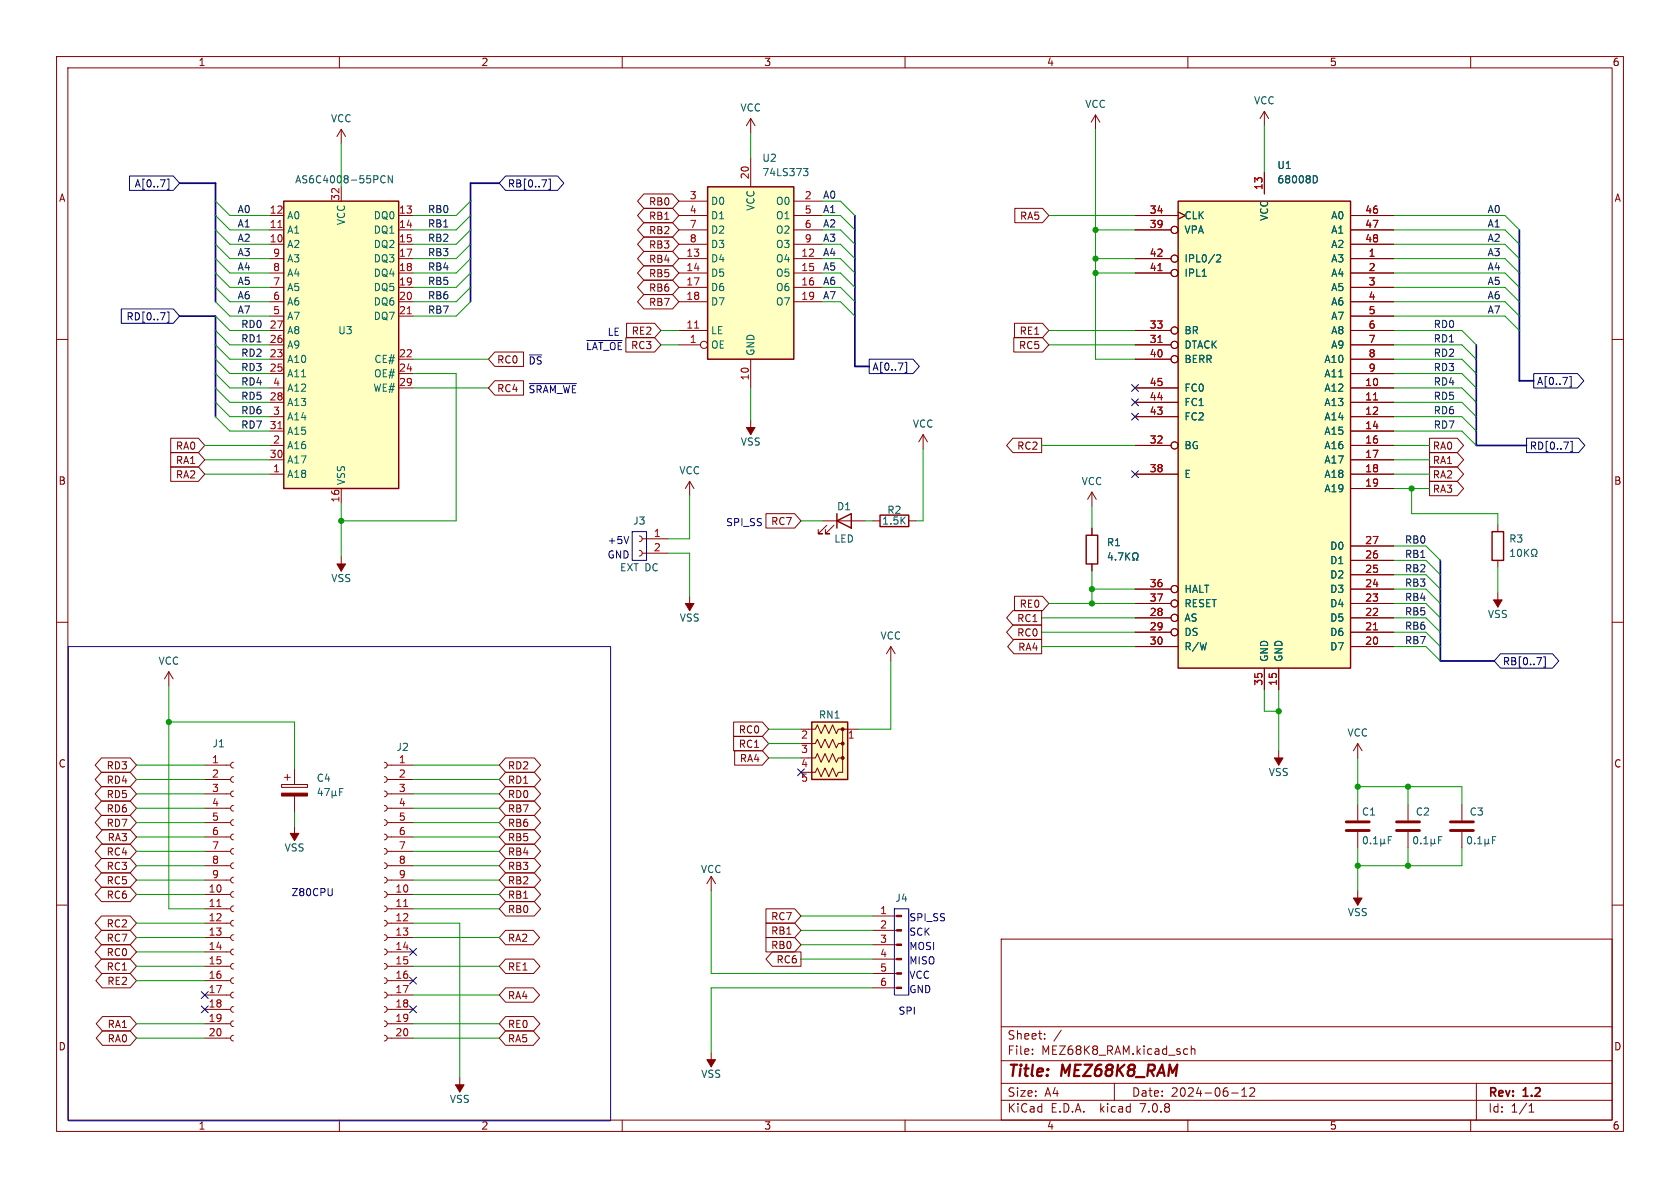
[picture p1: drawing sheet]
<svg xmlns="http://www.w3.org/2000/svg" width="297mm" height="210mm" viewBox="0 0 297 210" stroke-linecap="round" stroke-linejoin="round" font-family="sans-serif">
<g fill="none" stroke="#840000" stroke-width=".18">
<path d="M10 10h277v190h-277zM12 12h273v186h-273zM60 10v2M110 10v2M160 10v2M210 10v2M223.5 19.7l-.7 1.3M223.5 19.7v2.5M223.5 19.7l.8 1.3M260 10v2M47.6 38.1h2.6M60.3 22.9v2.5"/>
<path d="M60.3 33v2.6M60.3 22.9l-.7 1.2M60.3 22.9l.8 1.2M70.5 38.1h2.5M113.8 34.3h5.1l1.1 1.3-1.1 1.2h-5.1l-1.1-1.2zM113.8 39.4h5.1l1.1 1.2-1.1 1.3h-5.1l-1.1-1.3zM113.8 36.8h5.1l1.1 1.3-1.1 1.3h-5.1l-1.1-1.3zM120 38.1h5.1M120 35.6h5.1M132.7 21v2.5M132.7 27.9v5.1M132.7 21l-.7 1.2"/>
<path d="M132.7 21l.8 1.2M140.3 38.1h5.1M140.3 35.6h5.1M179.4 36.8h4.9l1.1 1.3-1.1 1.3h-4.9zM193.7 20.3l-.8 1.3M193.7 20.3v2.6M193.7 20.3l.7 1.3M200.7 38.1h7.6M208.3 37.5l1.2 .6-1.2 .6M223.5 30.5v3.8M238.8 38.1h7.6M10 60h2"/>
<path d="M47.6 45.7h2.6M47.6 48.3h2.6M47.6 50.8h2.6M47.6 58.4h2.6M47.6 40.6h2.6M47.6 53.3h2.6M47.6 43.2h2.6M47.6 55.9h2.6M70.5 45.7h2.5M70.5 48.3h2.5M70.5 50.8h2.5M70.5 40.6h2.5"/>
<path d="M70.5 53.3h2.5M70.5 43.2h2.5M70.5 55.9h2.5M110.6 59.7h5.1l1.1 1.3-1.1 1.2h-5.1zM110.8 57.1h4.9l1.1 1.3-1.1 1.3h-4.9zM113.8 44.4h5.1l1.1 1.3-1.1 1.3h-5.1l-1.1-1.3zM113.8 47h5.1l1.1 1.3-1.1 1.2h-5.1l-1.1-1.2zM113.8 52.1h5.1l1.1 1.2-1.1 1.3h-5.1l-1.1-1.3zM113.8 49.5h5.1l1.1 1.3-1.1 1.3h-5.1l-1.1-1.3zM113.8 41.9h5.1l1.1 1.3-1.1 1.3h-5.1l-1.1-1.3zM120 45.7h5.1M120 48.3h5.1"/>
<path d="M120 50.8h5.1M120 58.4h5.1M120 40.6h5.1M120 53.3h5.1M120 43.2h5.1M140.3 45.7h5.1M140.3 48.3h5.1M140.3 50.8h5.1M140.3 40.6h5.1M140.3 53.3h5.1M140.3 43.2h5.1M179.2 59.7h5.1l1.1 1.3-1.1 1.2h-5.1z"/>
<path d="M179.3 57.1h5l1.1 1.3-1.1 1.3h-5zM200.7 45.7h6.3M200.7 48.3h6.3M200.7 58.4h6.3M200.7 40.6h6.3M238.8 45.7h7.6M238.8 48.3h7.6M238.8 50.8h7.6M238.8 58.4h7.6M238.8 40.6h7.6M238.8 53.3h7.6M238.8 43.2h7.6"/>
<path d="M238.8 55.9h7.6M285 60h2M30.2 77.5h4.9l1.1 1.2-1.1 1.3h-4.9zM47.6 68.6h2.6M47.6 71.1h2.6M47.6 73.7h2.6M47.6 76.2h2.6M47.6 78.7h2.6M47.6 61h2.6M47.6 63.5h2.6M47.6 66h2.6M70.5 68.6h2.5"/>
<path d="M70.5 63.5h2.5M70.5 66h2.5M87.5 62.2h5.1v2.6h-5.1l-1.1-1.3zM87.5 67.3h5.1v2.6h-5.1l-1.1-1.3zM120 61h3.8M132.7 63.5v5.1M132.7 74.3v2.5M163.2 76.8l-.8 1.3M163.2 76.8v2.6M163.2 76.8l.8 1.3M179.1 77.5h5v2.5h-5l-1.1-1.3zM200.7 68.6h7.6"/>
<path d="M200.7 71.1h7.6M200.7 73.7h7.6M200.7 78.7h6.3M200.7 61h6.3M200.7 63.5h6.3M238.8 68.6h7.6M238.8 71.1h7.6M238.8 73.7h7.6M238.8 76.2h7.6M238.8 78.7h7.6M238.8 61h7.6M238.8 63.5h7.6"/>
<path d="M238.8 66h7.6M252.7 77.5h4.9l1.1 1.2-1.1 1.3h-4.9zM30.2 82.5h4.9l1.1 1.3-1.1 1.3h-4.9zM30.2 80h4.9l1.1 1.3-1.1 1.3h-4.9zM47.6 81.3h2.6M47.6 83.8h2.6M60.3 86.4v2.5M60.3 98.4v2.6M113 97.3l.4 .1 .1 .4-.1 .4-.4 .1M113 94.7l.4 .2 .1 .4-.1 .3-.4 .2M113.5 97.8h4.6M113.5 95.3h4.6"/>
<path d="M121.9 85.1l-.7 1.3M121.9 85.1v2.5M121.9 85.1l.8 1.3M135.4 90.8h5.1l1.1 1.3-1.1 1.2h-5.1zM145.4 92.1h7.6M146.2 92.8l-1.5 1.6h.7h-.7v-.8M147.4 92.8l-1.5 1.6h.8h-.8v-.8M154.3 92.1h1.3M160.7 92.1h1.2M193 87v2.5M193 93.3v1.3M193 99.7v1.3"/>
<path d="M193 87l-.7 1.3M193 87l.8 1.3M200.7 83.8h7.6M238.8 81.3h7.6M238.8 83.8h7.6M238.8 86.4h7.6M238.8 99.1h7.6M238.8 96.5h7.6M252.7 85.1h4.9l1.1 1.3-1.1 1.2h-4.9zM252.7 82.5h4.9l1.1 1.3-1.1 1.3h-4.9zM252.7 80h4.9l1.1 1.3-1.1 1.3h-4.9zM264.8 92.7v1.3"/>
<path d="M264.8 99.1v1.2M10 110h2M29.8 118.7l-.7 1.3M29.8 118.7v2.6M29.8 118.7l.8 1.3M121.9 105.4v2.6M157.5 114.3l-.8 1.3M157.5 114.3v2.5M157.5 114.3l.7 1.3M179.1 110.5h5v2.5h-5l-1.1-1.2zM179.1 107.9h5v2.6h-5l-1.1-1.3zM179.2 113h4.9v2.6h-4.9l-1.1-1.3z"/>
<path d="M179.3 105.4h5l1.1 1.3-1.1 1.3h-5zM200.7 114.3h7.6M200.7 111.8h6.3M200.7 109.2h6.3M200.7 106.7h6.3M200.7 104.1h6.3M223.5 118.1v3.8M226.1 118.1v3.8M238.8 114.3h7.6M238.8 111.8h7.6M238.8 109.2h7.6M238.8 106.7h7.6"/>
<path d="M238.8 104.1h7.6M238.8 101.6h7.6M264.8 104.8v2.5M285 110h2M17.9 134h5.1l1.1 1.3-1.1 1.2h-5.1l-1.1-1.2zM17.9 136.5h5.1l1.1 1.3-1.1 1.3h-5.1l-1.1-1.3zM17.9 139.1h5.1l1.1 1.2-1.1 1.3h-5.1l-1.1-1.3zM36.2 137.8h4.6M36.2 135.3h4.6M41.3 139.8l-.4 .2-.1 .3 .1 .4 .4 .1M41.3 137.3l-.4 .1-.1 .4 .1 .3 .4 .2M41.3 134.7l-.4 .2-.1 .3 .1 .4 .4 .2"/>
<path d="M49.8 138.7h4.6v.5h-4.6zM50.3 137.4h1M50.8 136.9v1M52.1 135.9v2.8M67.9 139.8l.4 .2 .2 .3-.2 .4-.4 .1M67.9 137.3l.4 .1 .2 .4-.2 .4-.4 .1M67.9 134.7l.4 .2 .2 .4-.2 .3-.4 .2M68.5 137.8h4.5M68.5 135.3h4.5M89.4 136.5h5.1l1.1 1.3-1.1 1.3h-5.1l-1.1-1.3zM89.4 134h5.1l1.1 1.3-1.1 1.2h-5.1l-1.1-1.2zM89.4 139.1h5.1l1.1 1.2-1.1 1.3h-5.1l-1.1-1.3z"/>
<path d="M129.7 127.6h5.1l1.1 1.3-1.1 1.3h-5.1zM129.7 130.2h5.1l1.1 1.2-1.1 1.3h-5.1zM129.9 132.7h4.9l1.1 1.3-1.1 1.3h-4.9zM141.6 128.9h2.5l.4-.8 .7 1.6 .6-1.6 .7 1.6 .7-1.6 .7 1.6 .3-.8h.8v7.6h-.8l-.3 .8-.7-1.5-.7 1.5-.7-1.5-.6 1.5-.7-1.5-.4 .7h-1.2M142.9 131.4h1.2l.4-.7 .7 1.5 .6-1.5 .7 1.5 .7-1.5 .7 1.5 .3-.8h.8M142.9 134h1.2l.4-.8 .7 1.5 .6-1.5 .7 1.5 .7-1.5 .7 1.5 .3-.7h.8M149.2 128.9h2.6M226.1 132.7v2.6M240 131.4v2.6M240 131.4l-.7 1.3M240 131.4l.8 1.3M10 160h2"/>
<path d="M17.9 141.6h5.1l1.1 1.3-1.1 1.2h-5.1l-1.1-1.2zM17.9 156.8h5.1l1.1 1.3-1.1 1.3h-5.1l-1.1-1.3zM17.9 154.3h5.1l1.1 1.3-1.1 1.2h-5.1l-1.1-1.2zM17.9 151.8h5.1l1.1 1.2-1.1 1.3h-5.1l-1.1-1.3zM17.9 149.2h5.1l1.1 1.3-1.1 1.3h-5.1l-1.1-1.3zM17.9 144.1h5.1l1.1 1.3-1.1 1.3h-5.1l-1.1-1.3zM18.1 146.7h4.9l1.1 1.3-1.1 1.2h-4.9l-1.1-1.2zM36.2 158.1h4.6M36.2 155.6h4.6M36.2 153h4.6M36.2 150.5h4.6M36.2 148h4.6"/>
<path d="M36.2 145.4h4.6M36.2 142.9h4.6M36.2 140.3h4.6M41.3 157.6l-.4 .1-.1 .4 .1 .4 .4 .1M41.3 155.1l-.4 .1-.1 .4 .1 .3 .4 .2M41.3 152.5l-.4 .2-.1 .3 .1 .4 .4 .1M41.3 150l-.4 .1-.1 .4 .1 .3 .4 .2M41.3 147.4l-.4 .2-.1 .3 .1 .4 .4 .2M41.3 144.9l-.4 .1-.1 .4 .1 .4 .4 .1M41.3 142.4l-.4 .1-.1 .4 .1 .3 .4 .2M52.1 140.7v2.8M52.1 146.1v2.5"/>
<path d="M67.9 157.6l.4 .2 .2 .3-.2 .4-.4 .1M67.9 155.1l.4 .1 .2 .4-.2 .3-.4 .2M67.9 152.5l.4 .2 .2 .3-.2 .4-.4 .1M67.9 150l.4 .1 .2 .4-.2 .4-.4 .1M67.9 147.4l.4 .2 .2 .4-.2 .3-.4 .2M67.9 144.9l.4 .2 .2 .3-.2 .4-.4 .1M67.9 142.4l.4 .1 .2 .4-.2 .3-.4 .2M68.5 158.1h4.5M68.5 155.6h4.5M68.5 153h4.5M68.5 150.5h4.5M68.5 148h4.5"/>
<path d="M68.5 145.4h4.5M68.5 142.9h4.5M68.5 140.3h4.5M89.4 146.7h5.1l1.1 1.3-1.1 1.2h-5.1l-1.1-1.2zM89.4 141.6h5.1l1.1 1.3-1.1 1.2h-5.1l-1.1-1.2zM89.4 144.1h5.1l1.1 1.3-1.1 1.3h-5.1l-1.1-1.3zM89.4 151.8h5.1l1.1 1.2-1.1 1.3h-5.1l-1.1-1.3zM89.4 154.3h5.1l1.1 1.3-1.1 1.2h-5.1l-1.1-1.2zM89.4 156.8h5.1l1.1 1.3-1.1 1.3h-5.1l-1.1-1.3zM89.4 159.4h5.1l1.1 1.3-1.1 1.2h-5.1l-1.1-1.2zM89.4 149.2h5.1l1.1 1.3-1.1 1.3h-5.1l-1.1-1.3zM125.7 154.9l-.7 1.3"/>
<path d="M125.7 154.9v2.6M125.7 154.9l.8 1.3M240 142.2v2.8M240 147.1v2.8M240 157.5v2.5M248.9 142.2v2.8M248.9 147.1v2.8M258.4 142.2v2.8M258.4 147.1v2.8M285 160h2M17.9 164.5h5.1l1.1 1.2-1.1 1.3h-5.1l-1.1-1.3zM17.9 169.5h5.1l1.1 1.3-1.1 1.3h-5.1l-1.1-1.3z"/>
<path d="M17.9 167h5.1l1.1 1.3-1.1 1.2h-5.1l-1.1-1.2zM17.9 161.9h5.1l1.1 1.3-1.1 1.3h-5.1l-1.1-1.3zM18.1 172.1h4.9l1.1 1.3-1.1 1.2h-4.9l-1.2-1.2zM18.1 179.7h4.9l1.1 1.3-1.1 1.2h-4.9l-1.1-1.2zM36.2 178.4h4.6M36.2 175.9h4.6M36.2 173.4h4.6M36.2 170.8h4.6M36.2 168.3h4.6M36.2 165.7h4.6M36.2 163.2h4.6M36.2 160.7h4.6"/>
<path d="M41.3 177.9l-.4 .2-.1 .3 .1 .4 .4 .1M41.3 175.4l-.4 .1-.1 .4 .1 .3 .4 .2M41.3 172.8l-.4 .2-.1 .3 .1 .4 .4 .2M41.3 170.3l-.4 .1-.1 .4 .1 .4 .4 .1M41.3 167.8l-.4 .1-.1 .4 .1 .3 .4 .2M41.3 165.2l-.4 .2-.1 .3 .1 .4 .4 .1M41.3 162.7l-.4 .1-.1 .4 .1 .3 .4 .2M41.3 160.1l-.4 .2-.1 .3 .1 .4 .4 .2M67.9 177.9l.4 .2 .2 .3-.2 .4-.4 .1M67.9 175.4l.4 .1 .2 .4-.2 .4-.4 .1M67.9 172.8l.4 .2 .2 .4-.2 .3-.4 .2M67.9 170.3l.4 .2 .2 .3-.2 .4-.4 .1"/>
<path d="M67.9 167.8l.4 .1 .2 .4-.2 .3-.4 .2M67.9 165.2l.4 .2 .2 .3-.2 .4-.4 .1M67.9 162.7l.4 .1 .2 .4-.2 .4-.4 .1M67.9 160.1l.4 .2 .2 .4-.2 .3-.4 .2M68.5 178.4h4.5M68.5 175.9h4.5M68.5 173.4h4.5M68.5 170.8h4.5M68.5 168.3h4.5M68.5 165.7h4.5M68.5 163.2h4.5M68.5 160.7h4.5"/>
<path d="M89.4 169.5h4.9l1.2 1.3-1.2 1.3h-4.9l-1.1-1.3zM89.4 174.6h4.9l1.1 1.3-1.1 1.3h-4.9l-1.1-1.3zM89.4 164.5h4.9l1.1 1.2-1.1 1.3h-4.9l-1.1-1.3zM89.4 179.7h4.9l1.2 1.3-1.2 1.2h-4.9l-1.1-1.2zM135.4 160.7h5.1l1.1 1.2-1.1 1.3h-5.1zM135.4 165.7h5.1l1.1 1.3-1.1 1.3h-5.1zM135.4 163.2h5.1l1.1 1.3-1.1 1.2h-5.1zM136.5 168.3h5.1v2.5h-5.1l-1.1-1.3zM154.3 174.6h4.2M154.3 172.1h4.2M154.3 169.5h4.2M154.3 167h4.2"/>
<path d="M154.3 164.5h4.2M154.3 161.9h4.2M177 166h108v32h-108zM18.1 182.2h4.9l1.1 1.3-1.1 1.3h-4.9l-1.1-1.3zM36.2 183.5h4.6M36.2 181h4.6M41.3 183l-.4 .1-.1 .4 .1 .4 .4 .1M41.3 180.5l-.4 .1-.1 .4 .1 .3 .4 .2M60 198v2M67.9 183l.4 .2 .2 .3-.2 .4-.4 .1M67.9 180.5l.4 .1 .2 .4-.2 .3-.4 .2M68.5 183.5h4.5"/>
<path d="M68.5 181h4.5M81.3 190.5v2.5M89.4 182.2h4.9l1.1 1.3-1.1 1.3h-4.9l-1.1-1.3zM110 198v2M125.7 186.1v2.5M160 198v2M177 194.5h108M177 191.5h108M177 187.5h108M177 181.5h108M182.5 186.3v.1M182.5 185.5v.1"/>
<path d="M184.7 183.6v.1M184.7 182.8v.1M187.6 182.1l-1.3 2M197 191.5v3M209.5 185.4l.5 .1M210 186.3l-.5 .1M210 198v2M210.6 185.5l.2-.1 .4 .1v.9M210.6 184.9v1.5M217.7 193.2h1.2M219.5 193.8h.9M219.5 192.7l.5-.4v1.5"/>
<path d="M221 192.4l.5-.1 .2 .1 .1 .3-.9 1.1h.9M260 198v2M261 191.5v6.5M270.3 196.6h.9M270.3 195.5l.4-.4v1.5"/>
<circle cx="207.6" cy="58.4" r=".63"/>
<circle cx="207.6" cy="48.3" r=".63"/>
<circle cx="207.6" cy="45.7" r=".63"/>
<circle cx="207.6" cy="40.6" r=".63"/>
<circle cx="124.5" cy="61" r=".63"/>
<circle cx="207.6" cy="61" r=".63"/>
<circle cx="207.6" cy="78.7" r=".63"/>
<circle cx="207.6" cy="63.5" r=".63"/>
<circle cx="207.6" cy="109.2" r=".63"/>
<circle cx="207.6" cy="104.1" r=".63"/>
<circle cx="207.6" cy="106.7" r=".63"/>
<circle cx="207.6" cy="111.8" r=".63"/>
</g>
<path d="M238 146.8h4.1M238 145.3h4.1M246.9 146.8h4.1M246.9 145.3h4.1M256.4 146.8h4.1M256.4 145.3h4.1" fill="none" stroke="#840000" stroke-width=".51"/>
<g fill="none" stroke="#006464" stroke-width=".18">
<path d="M67.4 32l.3 .3 .4-.1M68.1 31.2l-.4-.1-.3 .3M69.4 31.1v1.2l-.8-1.2v1.2M142 29.8h.8l-.4 .5 .4 .1v.4l-.2 .3h-.4M232.2 31.1a.64 .64 0 0 1 .7 .6 .64 .64 0 0 1-.7 .6M212.5 48.8h.8M215.1 45.2l.5-.2 .2 .4-.8 .9h.8M196.2 97.7l-.3 .9h.8M196.5 98.2v.8M197.2 98.9v.1M197.7 97.7h.8l-.5 1.3M199 97.7v1.3"/>
<path d="M199.2 98.3l.5 .7M199.7 97.7l-.7 .8M200.2 99h.3v-.2a.54 .54 0 0 1-.2-.8 .54 .54 0 0 1 .7-.2 .58 .58 0 0 1-.1 1v.2h.3M267.1 98.4h.7M267.1 97.5l.3-.4v1.3M268.4 97.2l.2-.1a.68 .68 0 0 1 .4 .6 .68 .68 0 0 1-.4 .7l-.2-.2-.1-.3zM269.5 97.1v1.3M269.7 97.6l.6 .8M270.3 97.1l-.8 .7M270.7 98.4h.3v-.3a.54 .54 0 0 1-.2-.7 .54 .54 0 0 1 .7-.2 .59 .59 0 0 1-.1 .9v.3h.3M56.5 139.3l-.3 .9h.8M56.8 139.8v.9"/>
<path d="M57.4 139.4h.8l-.5 1.3M58.7 139.8v1.3M59.3 139.8v.7M60 140h.5M60.6 139.4h-.6v1.3M58.7 140.5l.2 .2h.2l.2-.2M59.3 140.5l.2 .2M241.2 148l.1-.1a.68 .68 0 0 1 .5 .6 .68 .68 0 0 1-.5 .7 .84 .84 0 0 1-.1-1.2zM242.3 149v.2M242.8 149.2h.8M242.8 148.3l.4-.4v1.3M244.1 149l.2 .2h.2l.2-.2"/>
<path d="M244.1 148.3v1.3M244.7 149l.2 .2M244.7 148.3v.7M245.4 148.5h.5M246 147.9h-.6v1.3M250.1 148l.1-.1a.68 .68 0 0 1 .5 .6 .68 .68 0 0 1-.5 .7 .84 .84 0 0 1-.1-1.2zM251.2 149v.2M251.7 149.2h.7M251.7 148.3l.4-.4v1.3M253 149l.2 .2h.2l.2-.2M253 148.3v1.3M253.6 149l.2 .2"/>
<path d="M253.6 148.3v.7M254.3 148.5h.4M254.9 147.9h-.6v1.3M259.6 148l.1-.1a.68 .68 0 0 1 .5 .6 .68 .68 0 0 1-.5 .7 .85 .85 0 0 1-.1-1.2zM260.7 149v.2M261.2 149.2h.8M261.2 148.3l.4-.4v1.3M262.5 149l.2 .2h.2l.2-.2M262.5 148.3v1.3M263.1 149l.2 .2M263.1 148.3v.7M263.8 148.5h.5"/>
<path d="M264.5 147.9h-.7v1.3"/>
</g>
<g fill="#840000" stroke="#840000" stroke-width=".18">
<path d="M59.6 99.7h1.5l-.8 1.3z"/>
<path d="M132 75.6h1.5l-.8 1.2z"/>
<path d="M80.5 191.8h1.5l-.7 1.2z"/>
<path d="M225.3 134h1.5l-.7 1.3z"/>
<path d="M121.2 106.7h1.5l-.8 1.3z"/>
<path d="M239.3 158.8h1.5l-.8 1.2z"/>
<path d="M51.3 147.3h1.5l-.7 1.3z"/>
<path d="M49.8 140.2h4.6v.5h-4.6z"/>
<path d="M158.5 174.5h.9v.3h-.9z"/>
<path d="M158.5 172h.9v.2h-.9z"/>
<path d="M158.5 169.4h.9v.3h-.9z"/>
<path d="M158.5 166.9h.9v.2h-.9z"/>
<path d="M158.5 164.3h.9v.3h-.9z"/>
<path d="M158.5 161.8h.9v.3h-.9z"/>
<path d="M264 106h1.6l-.8 1.3z"/>
<path d="M125 187.3h1.5l-.8 1.3z"/>
<circle cx="149" cy="128.9" r=".25"/>
<circle cx="149" cy="131.4" r=".25"/>
<circle cx="149" cy="134" r=".25"/>
</g>
<g fill="#ffffc2" stroke="#ffffc2" stroke-width=".18">
<path d="M143.5 127.6h6.4v10.2h-6.4z"/>
<path d="M208.3 35.6h30.5v82.5h-30.5z"/>
<path d="M50.2 35.6h20.3v50.8h-20.3z"/>
<path d="M125.1 33h15.2v30.5h-15.2z"/>
</g>
<path d="M50.2 35.6h20.3v50.8h-20.3zM125.1 33h15.2v30.5h-15.2zM208.3 35.6h30.5v82.5h-30.5zM148 92.1l2.5-1.3v2.5zM148 90.8v2.5M155.6 91.1h5.1v2h-5.1zM192 94.6h2.1v5.1h-2.1zM263.8 94h2v5.1h-2zM143.5 127.6h6.4v10.2h-6.4z" fill="none" stroke="#840000" stroke-width=".25"/>
<path d="M49.1 40.2h.8M72 55.5h.7M122.8 58h.7M204.7 47.8h.7M49.1 75.8h.8M204.7 60.5h.7M242.8 70.7h.7M242.8 111.3h.7M38.3 160.2h.8M71.4 160.2h.7" fill="none" stroke="#a90000" stroke-width=".18"/>
<g fill="none" stroke="#000084" stroke-width=".18">
<path d="M22.9 31.1h7.7l1.1 1.3-1.1 1.3h-7.7zM29.6 31.7h.3v1.8h-.3M89.4 31.1h9.2l1.1 1.3-1.1 1.3h-9.2l-1.1-1.3zM95.8 31.8h.8l-.5 1.3M97 31.7h.3v1.8h-.3M21.4 54.6h9.2l1.1 1.3-1.1 1.3h-9.2zM29.6 55.2h.3v1.8h-.3M153.7 63.5h7.7l1.1 1.3-1.1 1.2h-7.7zM160 64h.3v1.9h-.3M200.1 73.1l1.2 1.2M200.1 68l1.2 1.2M200.1 70.5l1.2 1.2"/>
<path d="M201.3 73.1l-1.2 1.2M201.3 68l-1.2 1.2M201.3 70.5l-1.2 1.2M269.9 77.5h9.2l1.1 1.2-1.1 1.3h-9.2zM271.1 66h7.8l1.1 1.3-1.1 1.3h-7.8zM277.5 66.6h.3v1.8h-.3M277.6 78h.3v1.8h-.3M200.1 83.2l1.2 1.2M201.3 83.2l-1.2 1.2M265.3 115.6h9.2l1.1 1.2-1.1 1.3h-9.2l-1.1-1.3zM271.7 116.2h.8l-.5 1.3M272.9 116.1h.3v1.8h-.3"/>
<path d="M141 135.9l1.2 1.2M142.2 135.9l-1.2 1.2M35.6 177.8l1.2 1.2M35.6 175.3l1.2 1.2M36.8 177.8l-1.2 1.2M36.8 175.3l-1.2 1.2M72.4 167.7l1.2 1.2M72.4 172.7l1.2 1.3M72.4 177.8l1.2 1.2M73.6 167.7l-1.2 1.2M73.6 172.7l-1.2 1.3M73.6 177.8l-1.2 1.2"/>
</g>
<path d="M93.6 67.8h8.3M103.7 60.2h6.3M111.2 94.8l-.5 1.3M111.8 94h2.5v5.1h-2.5zM12.1 114.3h95.8v83.8h-95.8zM58.7 157.1v1.1M158.1 160.7h2.6v15.2h-2.6z" fill="none" stroke="#0000c2" stroke-width=".18"/>
<path d="M31.7 32.4h6.4v20.9M88.3 32.4h-5.1v20.9M151.1 38.1v26.7h2.6M31.7 55.9h6.4v17.8M268.6 40.6v26.7h2.5M261 61v17.7h8.9M254.6 99.1v17.7h9.6" fill="none" stroke="#000084" stroke-width=".3"/>
<g fill="none" stroke="#009600" stroke-width=".18">
<path d="M38.1 38.1l2.5 2.5h7M38.1 35.6l2.5 2.5h7M60.3 25.4v7.6M83.2 38.1l-2.6 2.5h-7.6M83.2 35.6l-2.6 2.5h-7.6M132.7 23.5v4.4M145.4 38.1h3.2l2.5 2.5M145.4 35.6h3.2l2.5 2.5M185.4 38.1h15.3M193.7 22.9v40.6h7M223.5 22.2v8.3M246.4 38.1h19.7l2.5 2.5"/>
<path d="M38.1 58.4l2.5 2.6h7M38.1 55.9l2.5 2.5h7M38.1 53.3l2.5 2.6h7M38.1 48.3l2.5 2.5h7M38.1 50.8l2.5 2.5h7M38.1 45.7l2.5 2.6h7M38.1 40.6l2.5 2.6h7M38.1 43.2l2.5 2.5h7M83.2 53.3l-2.6 2.6h-7.6M83.2 48.3l-2.6 2.5h-7.6M83.2 50.8l-2.6 2.5h-7.6M83.2 45.7l-2.6 2.6h-7.6"/>
<path d="M83.2 40.6l-2.6 2.6h-7.6M83.2 43.2l-2.6 2.5h-7.6M116.8 58.4h3.2M145.4 40.6h3.2l2.5 2.6M145.4 50.8h3.2l2.5 2.5M145.4 53.3h3.2l2.5 2.6M145.4 48.3h3.2l2.5 2.5M145.4 43.2h3.2l2.5 2.5M145.4 45.7h3.2l2.5 2.6M185.4 58.4h15.3M193.7 40.6h7M193.7 48.3h7"/>
<path d="M193.7 45.7h7M246.4 40.6h19.7l2.5 2.6M246.4 58.4h12l2.6 2.6M246.4 55.9h19.7l2.5 2.5M246.4 50.8h19.7l2.5 2.5M246.4 53.3h19.7l2.5 2.6M246.4 48.3h19.7l2.5 2.5M246.4 43.2h19.7l2.5 2.5M246.4 45.7h19.7l2.5 2.6M36.2 78.7h11.4M38.1 63.5l2.5 2.5h7M38.1 66l2.5 2.6h7"/>
<path d="M38.1 61l2.5 2.5h7M38.1 73.7l2.5 2.5h7M38.1 71.1l2.5 2.6h7M38.1 68.6l2.5 2.5h7M73 66h7.6v26.1h-20.3M73 68.6h13.4M73 63.5h13.4M116.8 61h3.2M132.7 68.6v5.7M163.2 79.4v12.7h-1.3M184.1 78.7h16.6M185.4 61h15.3"/>
<path d="M246.4 61h12l2.6 2.5M246.4 78.7h6.3M246.4 66h12l2.6 2.6M246.4 68.6h12l2.6 2.5M246.4 63.5h12l2.6 2.5M246.4 76.2h12l2.6 2.5M246.4 73.7h12l2.6 2.5M246.4 71.1h12l2.6 2.6M36.2 83.8h11.4M36.2 81.3h11.4M60.3 88.9v9.5M118.1 97.8h3.8v7.6"/>
<path d="M121.9 87.6v7.7h-3.8M141.6 92.1h3.8M153 92.1h1.3M193 89.5v3.8M246.4 96.5h5.7l2.5 2.6M246.4 99.1h5.7l2.5 2.5M246.4 83.8h6.3M246.4 86.4h6.3M246.4 81.3h6.3M249.6 86.4v4.4h15.2v1.9M157.5 116.8v12.1h-5.7M184.1 111.8h16.6"/>
<path d="M184.1 109.2h16.6M184.1 114.3h16.6M185.4 106.7h15.3M193 101v5.7M193 104.1h7.7M246.4 101.6h5.7l2.5 2.5M246.4 104.1h5.7l2.5 2.6M246.4 106.7h5.7l2.5 2.5M246.4 111.8h5.7l2.5 2.5M246.4 109.2h5.7l2.5 2.6M246.4 114.3h5.7l2.5 2.5M264.8 100.3v4.5"/>
<path d="M24.1 137.8h12.1M24.1 135.3h12.1M29.8 121.3v39.4h6.4M29.8 127.6h22.3v8.3M73 137.8h15.3M73 135.3h15.3M135.9 131.4h5.7M135.9 134h5.7M135.9 128.9h5.7M223.5 121.9v3.8h2.6M226.1 121.9v10.8M240 134v8.2"/>
<path d="M240 139.1h18.4v3.1M248.9 139.1v3.1M24.1 158.1h12.1M24.1 155.6h12.1M24.1 150.5h12.1M24.1 153h12.1M24.1 148h12.1M24.1 142.9h12.1M24.1 145.4h12.1M24.1 140.3h12.1M52.1 143.5v2.6M73 158.1h15.3"/>
<path d="M73 155.6h15.3M73 150.5h15.3M73 153h15.3M73 148h15.3M73 142.9h15.3M73 145.4h15.3M73 140.3h15.3M125.7 157.5v14.6h28.6M240 149.9v7.6M248.9 149.9v3.1M258.4 149.9v3.1h-18.4M24.1 163.2h12.1"/>
<path d="M24.1 165.7h12.1M24.1 170.8h12.1M24.1 173.4h12.1M24.1 168.3h12.1M73 160.7h15.3M73 175.9h15.3M73 163.2h8.3v27.3M73 165.7h15.3M73 170.8h15.3M141.6 164.5h12.7M141.6 169.5h12.7M141.6 167h12.7"/>
<path d="M141.6 161.9h12.7M154.3 174.6h-28.6v11.5M24.1 181h12.1M24.1 183.5h12.1M73 181h15.3M73 183.5h15.3"/>
</g>
<g fill="#009600" stroke="#009600" stroke-width=".18">
<circle cx="193.7" cy="48.3" r=".46"/>
<circle cx="29.8" cy="127.6" r=".46"/>
<circle cx="60.3" cy="92.1" r=".46"/>
<circle cx="193" cy="106.7" r=".46"/>
<circle cx="193" cy="104.1" r=".46"/>
<circle cx="193.7" cy="40.6" r=".46"/>
<circle cx="249.6" cy="86.4" r=".46"/>
<circle cx="193.7" cy="45.7" r=".46"/>
<circle cx="240" cy="139.1" r=".46"/>
<circle cx="248.9" cy="153" r=".46"/>
<circle cx="240" cy="153" r=".46"/>
<circle cx="248.9" cy="139.1" r=".46"/>
<circle cx="226.1" cy="125.7" r=".46"/>
</g>
<g font-size="2.8" fill="#840000">
<text x="178" y="190.9">Title:</text>
<text x="187.7" y="190.9">MEZ68K8_RAM</text>
</g>
<g font-size="2.1" fill="#840000">
<text x="178" y="184">Sheet:</text>
<text x="178" y="186.7">File:</text>
<text x="184.1" y="186.7">MEZ68K8_RAM.kicad_sch</text>
<text x="178" y="196.9">KiCad</text>
<text x="178" y="194.1">Size:</text>
<text x="184.7" y="194.1">A4</text>
<text x="185.7" y="196.9">E.D.A.</text>
<text x="194.6" y="196.9">kicad</text>
<text x="200" y="194.1">Date:</text>
<text x="201.8" y="196.9">7.0.8</text>
<text x="207" y="194.1">2024-06-12</text>
<text x="263" y="194.3">Rev:</text>
<text x="263" y="196.9">Id:</text>
<text x="267.1" y="196.9">1/1</text>
<text x="269.4" y="194.3">1.2</text>
</g>
<g font-size="1.8" fill="#840000">
<text x="35" y="11.9">1</text>
<text x="85" y="11.9">2</text>
<text x="135" y="11.9">3</text>
<text x="185" y="11.9">4</text>
<text x="235" y="11.9">5</text>
<text x="285" y="11.9">6</text>
<text x="10.3" y="35.9">A</text>
<text x="285.3" y="35.9">A</text>
<text x="114.6" y="36.5">RB0</text>
<text x="114.6" y="41.6">RB2</text>
<text x="114.6" y="39.1">RB1</text>
<text x="180.2" y="39.1">RA5</text>
<text x="114.6" y="46.7">RB4</text>
<text x="114.6" y="44.1">RB3</text>
<text x="114.6" y="49.2">RB5</text>
<text x="114.6" y="51.8">RB6</text>
<text x="111.6" y="59.4">RE2</text>
<text x="114.6" y="54.3">RB7</text>
<text x="180.2" y="59.4">RE1</text>
<text x="87.8" y="64.5">RC0</text>
<text x="111.5" y="61.9">RC3</text>
<text x="180" y="61.9">RC5</text>
<text x="87.8" y="69.5">RC4</text>
<text x="31" y="79.7">RA0</text>
<text x="31" y="82.2">RA1</text>
<text x="179.7" y="79.7">RC2</text>
<text x="253.2" y="82.2">RA1</text>
<text x="253.2" y="79.7">RA0</text>
<text x="10.3" y="85.9">B</text>
<text x="31" y="84.8">RA2</text>
<text x="253.2" y="87.3">RA3</text>
<text x="253.2" y="84.8">RA2</text>
<text x="285.3" y="85.9">B</text>
<text x="136.2" y="93">RC7</text>
<text x="180.2" y="107.6">RE0</text>
<text x="179.7" y="112.7">RC0</text>
<text x="179.7" y="110.2">RC1</text>
<text x="179.9" y="115.3">RA4</text>
<text x="130.5" y="129.9">RC0</text>
<text x="141.5" y="130.9">2</text>
<text x="10.3" y="135.9">C</text>
<text x="18.7" y="136.2">RD3</text>
<text x="89.7" y="136.2">RD2</text>
<text x="130.5" y="132.4">RC1</text>
<text x="130.7" y="134.9">RA4</text>
<text x="141.5" y="133.4">3</text>
<text x="141.5" y="136">4</text>
<text x="285.3" y="135.9">C</text>
<text x="18.7" y="138.7">RD4</text>
<text x="18.7" y="141.3">RD5</text>
<text x="18.7" y="143.8">RD6</text>
<text x="89.7" y="138.7">RD1</text>
<text x="89.7" y="143.8">RB7</text>
<text x="89.7" y="141.3">RD0</text>
<text x="18.7" y="146.4">RD7</text>
<text x="18.9" y="148.9">RA3</text>
<text x="89.7" y="148.9">RB5</text>
<text x="89.7" y="146.4">RB6</text>
<text x="18.7" y="154">RC3</text>
<text x="18.7" y="151.4">RC4</text>
<text x="89.7" y="154">RB3</text>
<text x="89.7" y="151.4">RB4</text>
<text x="18.7" y="159.1">RC6</text>
<text x="18.7" y="156.5">RC5</text>
<text x="89.7" y="156.5">RB2</text>
<text x="89.7" y="159.1">RB1</text>
<text x="89.7" y="161.6">RB0</text>
<text x="18.7" y="166.7">RC7</text>
<text x="18.7" y="164.1">RC2</text>
<text x="89.7" y="166.7">RA2</text>
<text x="136.2" y="162.9">RC7</text>
<text x="136.2" y="168">RB0</text>
<text x="136.2" y="165.4">RB1</text>
<text x="18.7" y="171.8">RC1</text>
<text x="18.7" y="169.2">RC0</text>
<text x="89.7" y="171.8">RE1</text>
<text x="137.2" y="170.5">RC6</text>
<text x="18.9" y="174.3">RE2</text>
<text x="89.7" y="176.8">RA4</text>
<text x="10.3" y="185.9">D</text>
<text x="18.9" y="184.5">RA0</text>
<text x="18.9" y="181.9">RA1</text>
<text x="89.7" y="184.5">RA5</text>
<text x="89.7" y="181.9">RE0</text>
<text x="285.3" y="185.9">D</text>
<text x="35" y="199.9">1</text>
<text x="85" y="199.9">2</text>
<text x="135" y="199.9">3</text>
<text x="185" y="199.9">4</text>
<text x="235" y="199.9">5</text>
<text x="285" y="199.9">6</text>
</g>
<g font-size="1.8" fill="#006464">
<text x="58.4" y="21.8">VCC</text>
<text x="130.8" y="19.9">VCC</text>
<text x="191.8" y="19.3">VCC</text>
<text x="221.6" y="18.6">VCC</text>
<text x="134.7" y="28.8">U2</text>
<text x="52.1" y="32.6">AS6C4008-55PCN</text>
<text x="134.7" y="31.3">74LS373</text>
<text x="225.7" y="30.1">U1</text>
<text x="225.7" y="32.6">68008D</text>
<text x="50.7" y="41.5">A1</text>
<text x="50.7" y="39">A0</text>
<text x="61.2" y="39.9" transform="rotate(-90 61.2 39.9)">VCC</text>
<text x="66" y="39">DQ0</text>
<text x="66" y="41.5">DQ1</text>
<text x="125.6" y="36.4">D0</text>
<text x="125.6" y="39">D1</text>
<text x="125.6" y="41.5">D2</text>
<text x="133.6" y="37.4" transform="rotate(-90 133.6 37.4)">VCC</text>
<text x="137.1" y="36.4">O0</text>
<text x="137.1" y="39">O1</text>
<text x="137.1" y="41.5">O2</text>
<text x="209.3" y="39">CLK</text>
<text x="209.3" y="41.5">VPA</text>
<text x="224.4" y="39.1" transform="rotate(-90 224.4 39.1)">VCC</text>
<text x="235.2" y="39">A0</text>
<text x="235.2" y="41.5">A1</text>
<text x="50.7" y="44">A2</text>
<text x="50.7" y="46.6">A3</text>
<text x="66" y="44">DQ2</text>
<text x="66" y="46.6">DQ3</text>
<text x="125.6" y="46.6">D4</text>
<text x="125.6" y="44">D3</text>
<text x="137.1" y="46.6">O4</text>
<text x="137.1" y="44">O3</text>
<text x="209.3" y="46.6">IPL0/2</text>
<text x="235.2" y="46.6">A3</text>
<text x="235.2" y="44">A2</text>
<text x="50.7" y="51.7">A5</text>
<text x="50.7" y="49.1">A4</text>
<text x="66" y="49.1">DQ4</text>
<text x="66" y="51.7">DQ5</text>
<text x="125.6" y="49.1">D5</text>
<text x="125.6" y="51.7">D6</text>
<text x="137.1" y="49.1">O5</text>
<text x="137.1" y="51.7">O6</text>
<text x="209.3" y="49.1">IPL1</text>
<text x="235.2" y="49.1">A4</text>
<text x="235.2" y="51.7">A5</text>
<text x="50.7" y="59.3">A8</text>
<text x="50.7" y="56.7">A7</text>
<text x="50.7" y="54.2">A6</text>
<text x="59.7" y="59.3">U3</text>
<text x="66" y="54.2">DQ6</text>
<text x="66" y="56.7">DQ7</text>
<text x="125.6" y="59.3">LE</text>
<text x="125.6" y="54.2">D7</text>
<text x="137.1" y="54.2">O7</text>
<text x="209.3" y="59.3">BR</text>
<text x="235.2" y="54.2">A6</text>
<text x="235.2" y="56.7">A7</text>
<text x="235.2" y="59.3">A8</text>
<text x="50.7" y="64.4">A10</text>
<text x="50.7" y="61.8">A9</text>
<text x="66.1" y="64.4">CE#</text>
<text x="125.6" y="61.8">OE</text>
<text x="133.6" y="63" transform="rotate(-90 133.6 63)">GND</text>
<text x="209.3" y="61.8">DTACK</text>
<text x="209.3" y="64.4">BERR</text>
<text x="234" y="64.4">A10</text>
<text x="235.2" y="61.8">A9</text>
<text x="50.7" y="66.9">A11</text>
<text x="50.7" y="72">A13</text>
<text x="50.7" y="69.4">A12</text>
<text x="65.9" y="69.4">WE#</text>
<text x="66" y="66.9">OE#</text>
<text x="209.3" y="72">FC1</text>
<text x="209.3" y="69.4">FC0</text>
<text x="234" y="69.4">A12</text>
<text x="234" y="72">A13</text>
<text x="234" y="66.9">A11</text>
<text x="50.7" y="74.5">A14</text>
<text x="50.7" y="77.1">A15</text>
<text x="161.3" y="75.8">VCC</text>
<text x="209.3" y="74.5">FC2</text>
<text x="234" y="74.5">A14</text>
<text x="234" y="77.1">A15</text>
<text x="50.7" y="79.6">A16</text>
<text x="50.7" y="82.1">A17</text>
<text x="130.9" y="79">VSS</text>
<text x="209.3" y="79.6">BG</text>
<text x="234" y="79.6">A16</text>
<text x="234" y="82.1">A17</text>
<text x="50.7" y="84.7">A18</text>
<text x="61.2" y="85.9" transform="rotate(-90 61.2 85.9)">VSS</text>
<text x="120" y="84">VCC</text>
<text x="191.1" y="86">VCC</text>
<text x="209.3" y="84.7">E</text>
<text x="234" y="84.7">A18</text>
<text x="234" y="87.2">A19</text>
<text x="111.8" y="92.9">J3</text>
<text x="147.9" y="90.4">D1</text>
<text x="155.9" y="92.9">1.5K</text>
<text x="156.8" y="91">R2</text>
<text x="109.5" y="101.2">EXT DC</text>
<text x="147.4" y="96.1">LED</text>
<text x="195.6" y="96.7">R1</text>
<text x="235.1" y="99.9">D1</text>
<text x="235.1" y="97.4">D0</text>
<text x="266.7" y="96.1">R3</text>
<text x="58.5" y="103.1">VSS</text>
<text x="209.3" y="105">HALT</text>
<text x="209.3" y="107.5">RESET</text>
<text x="235.1" y="107.5">D4</text>
<text x="235.1" y="105">D3</text>
<text x="235.1" y="102.5">D2</text>
<text x="120.1" y="110.1">VSS</text>
<text x="155.6" y="113.3">VCC</text>
<text x="209.3" y="110.1">AS</text>
<text x="209.3" y="112.6">DS</text>
<text x="235.1" y="112.6">D6</text>
<text x="235.1" y="110.1">D5</text>
<text x="262.9" y="109.4">VSS</text>
<text x="27.9" y="117.7">VCC</text>
<text x="209.3" y="115.2">R/W</text>
<text x="224.4" y="117.1" transform="rotate(-90 224.4 117.1)">GND</text>
<text x="226.9" y="117.1" transform="rotate(-90 226.9 117.1)">GND</text>
<text x="235.1" y="115.2">D7</text>
<text x="144.7" y="127.2">RN1</text>
<text x="238.1" y="130.4">VCC</text>
<text x="37.5" y="132.3">J1</text>
<text x="70" y="132.9">J2</text>
<text x="224.2" y="137.4">VSS</text>
<text x="55.9" y="138.4">C4</text>
<text x="240.7" y="144.4">C1</text>
<text x="250.2" y="144.4">C2</text>
<text x="259.7" y="144.4">C3</text>
<text x="50.2" y="150.7">VSS</text>
<text x="123.8" y="154.5">VCC</text>
<text x="158.2" y="159.6">J4</text>
<text x="238.2" y="162.2">VSS</text>
<text x="123.9" y="190.7">VSS</text>
<text x="79.4" y="195.2">VSS</text>
</g>
<g font-size="1.8" fill="#000084">
<text x="23.7" y="33.3">A[0..7]</text>
<text x="89.7" y="33.3">RB[0..7]</text>
<text x="22.3" y="56.8">RD[0..7]</text>
<text x="154.1" y="65.7">A[0..7]</text>
<text x="271.6" y="68.3">A[0..7]</text>
<text x="270.4" y="79.7">RD[0..7]</text>
<text x="265.6" y="117.8">RB[0..7]</text>
</g>
<g font-size="1.8" fill="#a90000">
<text x="60.1" y="35.6" transform="rotate(-90 60.1 35.6)">32</text>
<text x="121.8" y="35.3">3</text>
<text x="132.5" y="31.8" transform="rotate(-90 132.5 31.8)">20</text>
<text x="142.2" y="35.3">2</text>
<text x="223.3" y="33.7" transform="rotate(-90 223.3 33.7)">13</text>
<text x="47.6" y="40.4">11</text>
<text x="47.6" y="37.8">12</text>
<text x="70.4" y="37.8">13</text>
<text x="70.4" y="40.4">14</text>
<text x="121.8" y="37.8">4</text>
<text x="121.8" y="40.4">7</text>
<text x="142.2" y="37.8">5</text>
<text x="142.2" y="40.4">6</text>
<text x="203.2" y="37.8">34</text>
<text x="203.2" y="40.4">39</text>
<text x="241.3" y="37.8">46</text>
<text x="241.3" y="40.4">47</text>
<text x="47.6" y="42.9">10</text>
<text x="48.2" y="45.5">9</text>
<text x="70.4" y="42.9">15</text>
<text x="70.4" y="45.5">17</text>
<text x="121.2" y="45.5">13</text>
<text x="121.8" y="42.9">8</text>
<text x="141.6" y="45.5">12</text>
<text x="142.2" y="42.9">9</text>
<text x="203.2" y="45.5">42</text>
<text x="241.3" y="42.9">48</text>
<text x="241.9" y="45.5">1</text>
<text x="48.2" y="53.1">6</text>
<text x="48.2" y="50.5">7</text>
<text x="48.2" y="48">8</text>
<text x="70.4" y="48">18</text>
<text x="70.4" y="50.5">19</text>
<text x="70.4" y="53.1">20</text>
<text x="121.2" y="48">14</text>
<text x="121.2" y="50.5">17</text>
<text x="121.2" y="53.1">18</text>
<text x="141.6" y="48">15</text>
<text x="141.6" y="50.5">16</text>
<text x="141.6" y="53.1">19</text>
<text x="203.2" y="48">41</text>
<text x="241.9" y="48">2</text>
<text x="241.9" y="50.5">3</text>
<text x="241.9" y="53.1">4</text>
<text x="47.6" y="58.2">27</text>
<text x="48.2" y="55.6">5</text>
<text x="70.4" y="55.6">21</text>
<text x="121.2" y="58.2">11</text>
<text x="203.2" y="58.2">33</text>
<text x="241.9" y="55.6">5</text>
<text x="241.9" y="58.2">6</text>
<text x="47.6" y="63.2">23</text>
<text x="47.6" y="65.8">25</text>
<text x="47.6" y="60.7">26</text>
<text x="70.4" y="63.2">22</text>
<text x="70.4" y="65.8">24</text>
<text x="121.8" y="60.7">1</text>
<text x="203.2" y="60.7">31</text>
<text x="203.2" y="63.2">40</text>
<text x="241.9" y="60.7">7</text>
<text x="241.9" y="63.2">8</text>
<text x="241.9" y="65.8">9</text>
<text x="47.6" y="70.9">28</text>
<text x="48.2" y="68.3">4</text>
<text x="70.4" y="68.3">29</text>
<text x="132.5" y="67.4" transform="rotate(-90 132.5 67.4)">10</text>
<text x="203.2" y="70.9">44</text>
<text x="203.2" y="68.3">45</text>
<text x="241.3" y="68.3">10</text>
<text x="241.3" y="70.9">11</text>
<text x="47.6" y="75.9">31</text>
<text x="48.2" y="73.4">3</text>
<text x="203.2" y="73.4">43</text>
<text x="241.3" y="73.4">12</text>
<text x="241.3" y="75.9">14</text>
<text x="47.6" y="81">30</text>
<text x="48.2" y="83.6">1</text>
<text x="48.2" y="78.5">2</text>
<text x="203.2" y="78.5">32</text>
<text x="203.2" y="83.6">38</text>
<text x="241.3" y="78.5">16</text>
<text x="241.3" y="81">17</text>
<text x="241.3" y="83.6">18</text>
<text x="60.1" y="88.9" transform="rotate(-90 60.1 88.9)">16</text>
<text x="241.3" y="86.1">19</text>
<text x="115.5" y="95">1</text>
<text x="115.5" y="97.5">2</text>
<text x="241.3" y="101.3">25</text>
<text x="241.3" y="98.8">26</text>
<text x="241.3" y="96.3">27</text>
<text x="203.2" y="103.9">36</text>
<text x="203.2" y="106.4">37</text>
<text x="241.3" y="106.4">23</text>
<text x="241.3" y="103.9">24</text>
<text x="203.2" y="109">28</text>
<text x="203.2" y="111.5">29</text>
<text x="241.3" y="111.5">21</text>
<text x="241.3" y="109">22</text>
<text x="203.2" y="114">30</text>
<text x="241.3" y="114">20</text>
<text x="223.3" y="121.3" transform="rotate(-90 223.3 121.3)">35</text>
<text x="225.8" y="121.3" transform="rotate(-90 225.8 121.3)">15</text>
<text x="149.8" y="130.9">1</text>
<text x="37.4" y="135">1</text>
<text x="37.4" y="137.5">2</text>
<text x="70.4" y="135">1</text>
<text x="70.4" y="137.5">2</text>
<text x="37.4" y="140.1">3</text>
<text x="37.4" y="142.6">4</text>
<text x="70.4" y="140.1">3</text>
<text x="70.4" y="142.6">4</text>
<text x="141.5" y="138.5">5</text>
<text x="37.4" y="145.2">5</text>
<text x="37.4" y="147.7">6</text>
<text x="70.4" y="145.2">5</text>
<text x="70.4" y="147.7">6</text>
<text x="37.4" y="150.2">7</text>
<text x="37.4" y="152.8">8</text>
<text x="37.4" y="155.3">9</text>
<text x="70.4" y="150.2">7</text>
<text x="70.4" y="152.8">8</text>
<text x="70.4" y="155.3">9</text>
<text x="36.8" y="157.9">10</text>
<text x="36.8" y="160.4">11</text>
<text x="69.8" y="157.9">10</text>
<text x="69.8" y="160.4">11</text>
<text x="155.5" y="161.7">1</text>
<text x="36.8" y="162.9">12</text>
<text x="36.8" y="165.5">13</text>
<text x="69.8" y="162.9">12</text>
<text x="69.8" y="165.5">13</text>
<text x="155.5" y="164.2">2</text>
<text x="155.5" y="166.8">3</text>
<text x="36.8" y="168">14</text>
<text x="36.8" y="170.6">15</text>
<text x="36.8" y="173.1">16</text>
<text x="69.8" y="168">14</text>
<text x="69.8" y="170.6">15</text>
<text x="69.8" y="173.1">16</text>
<text x="155.5" y="169.3">4</text>
<text x="155.5" y="171.8">5</text>
<text x="36.8" y="175.6">17</text>
<text x="36.8" y="178.2">18</text>
<text x="69.8" y="175.6">17</text>
<text x="69.8" y="178.2">18</text>
<text x="155.5" y="174.4">6</text>
<text x="36.8" y="180.7">19</text>
<text x="36.8" y="183.3">20</text>
<text x="69.8" y="180.7">19</text>
<text x="69.8" y="183.3">20</text>
</g>
<g font-size="1.8" fill="#0f0f0f">
<text x="145.4" y="35.2">A0</text>
<text x="41.9" y="37.8">A0</text>
<text x="41.9" y="40.3">A1</text>
<text x="75.6" y="40.3">RB1</text>
<text x="75.6" y="37.8">RB0</text>
<text x="145.4" y="37.8">A1</text>
<text x="145.4" y="40.3">A2</text>
<text x="262.9" y="37.8">A0</text>
<text x="262.9" y="40.3">A1</text>
<text x="41.9" y="45.4">A3</text>
<text x="41.9" y="42.8">A2</text>
<text x="41.9" y="47.9">A4</text>
<text x="75.6" y="45.4">RB3</text>
<text x="75.6" y="47.9">RB4</text>
<text x="75.6" y="42.8">RB2</text>
<text x="145.4" y="45.4">A4</text>
<text x="145.4" y="47.9">A5</text>
<text x="145.4" y="42.8">A3</text>
<text x="262.9" y="42.8">A2</text>
<text x="262.9" y="45.4">A3</text>
<text x="262.9" y="47.9">A4</text>
<text x="41.9" y="50.5">A5</text>
<text x="41.9" y="53">A6</text>
<text x="75.6" y="50.5">RB5</text>
<text x="75.6" y="53">RB6</text>
<text x="145.4" y="53">A7</text>
<text x="145.4" y="50.5">A6</text>
<text x="262.9" y="50.5">A5</text>
<text x="262.9" y="53">A6</text>
<text x="41.9" y="55.5">A7</text>
<text x="42.5" y="58.1">RD0</text>
<text x="75.6" y="55.5">RB7</text>
<text x="253.4" y="58.1">RD0</text>
<text x="262.9" y="55.5">A7</text>
<text x="42.5" y="63.2">RD2</text>
<text x="42.5" y="65.7">RD3</text>
<text x="42.5" y="60.6">RD1</text>
<text x="253.4" y="63.2">RD2</text>
<text x="253.4" y="60.6">RD1</text>
<text x="253.4" y="65.7">RD3</text>
<text x="42.5" y="68.2">RD4</text>
<text x="42.5" y="70.8">RD5</text>
<text x="253.4" y="70.8">RD5</text>
<text x="253.4" y="68.2">RD4</text>
<text x="42.5" y="73.3">RD6</text>
<text x="42.5" y="75.9">RD7</text>
<text x="253.4" y="73.3">RD6</text>
<text x="253.4" y="75.9">RD7</text>
<text x="248.3" y="98.7">RB1</text>
<text x="248.3" y="96.2">RB0</text>
<text x="248.3" y="101.3">RB2</text>
<text x="248.3" y="103.8">RB3</text>
<text x="248.3" y="106.3">RB4</text>
<text x="248.3" y="111.4">RB6</text>
<text x="248.3" y="114">RB7</text>
<text x="248.3" y="108.9">RB5</text>
</g>
<g font-size="1.8" fill="#0000c2">
<text x="107.3" y="59.4">LE</text>
<text x="93.3" y="64.5">~{DS}</text>
<text x="103.5" y="62">~{LAT_OE}</text>
<text x="93.3" y="69.6">~{SRAM_WE}</text>
<text x="128.3" y="93.1">SPI_SS</text>
<text x="107.3" y="96.3">+5V</text>
<text x="107.3" y="98.8">GND</text>
<text x="51.4" y="158.5">Z80CPU</text>
<text x="160.7" y="165.5">SCK</text>
<text x="160.7" y="162.9">SPI_SS</text>
<text x="160.7" y="173.1">VCC</text>
<text x="160.7" y="168">MOSI</text>
<text x="160.7" y="170.6">MISO</text>
<text x="158.7" y="179.5">SPI</text>
<text x="160.7" y="175.6">GND</text>
</g>
</svg>
